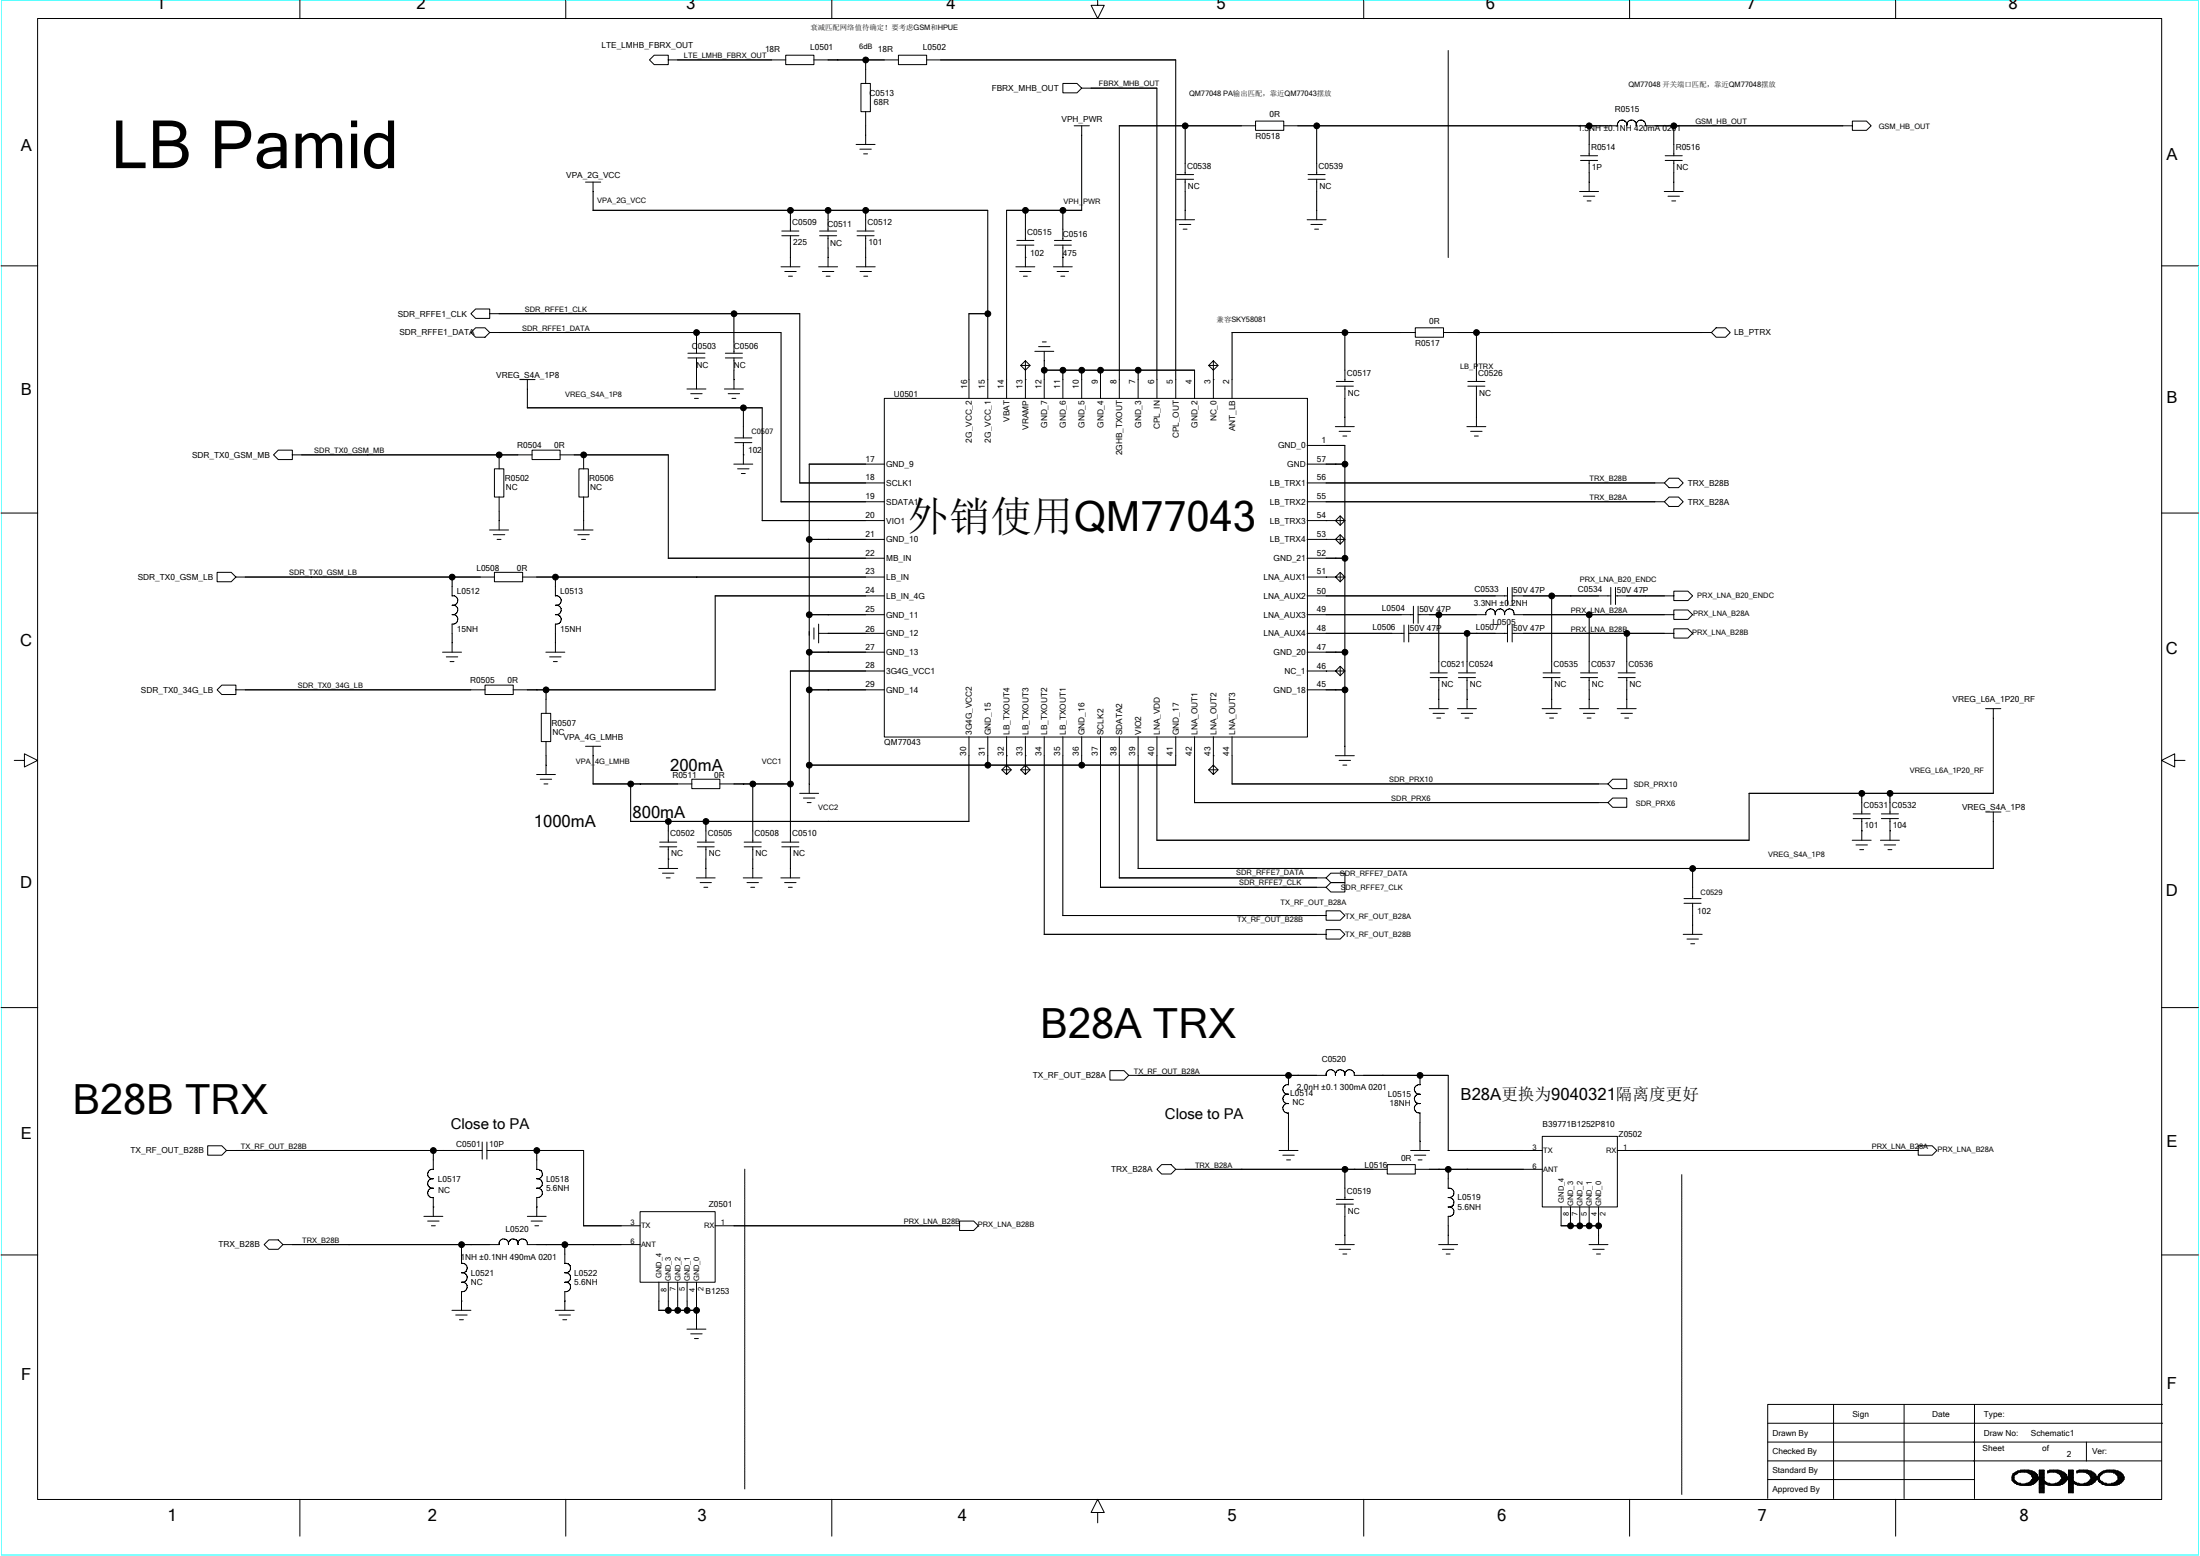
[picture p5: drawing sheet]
<svg xmlns="http://www.w3.org/2000/svg" width="297mm" height="210mm" viewBox="0 0 297 210" stroke-linecap="round" stroke-linejoin="round" font-family="sans-serif">
<path d="M.1 0h296.8v209.8h-296.8z" fill="none" stroke="#0ff" stroke-width=".14"/>
<g fill="none" stroke="#000" stroke-width=".14">
<path d="M40.5 0v2.5M76.4 0v2.5M112.3 0v2.5M148.2 -.1v.8h.9l-.9 1.8-.9-1.8h.9M184.1 0v2.5M220 0v2.5M255.9 0v2.5M5.1 2.5h286.8v199.9h-286.8zM88.3 7.5h1.9v1.2h-1.9l-.6-.6zM90.2 8.1h15.9M106.1 7.5h3.8v1.2h-3.8zM109.9 8.1h11.4"/>
<path d="M115.6 19.5h2.5M116.2 11.3h1.3v3.8h-1.3zM116.9 8.1v3.2M116.9 15v4.5M121.3 7.5h3.8v1.2h-3.8zM125.1 8.1h33.6v45.7M143.5 11.3h1.9l.6 .6-.6 .6h-1.9zM145 17h2.1M146 11.9h10.2v41.9M146 17v11.4M160 17v6.6M169.5 16.3h3.8v1.3h-3.8z"/>
<path d="M169.5 17h-18.4v36.8M177.8 17v6.6M195.5 6.8v28M214.6 17v4M218.4 17h-45.1M219.6 17a.65 .65 0 0 0-.6-.8 .65 .65 0 0 0-.6 .8M220.9 17a.65 .65 0 0 0-.6-.8 .65 .65 0 0 0-.7 .8M226 17v4M250.1 16.3h1.9l.6 .7-.6 .6h-1.9zM250.1 17h-27.9a.64 .64 0 0 0-.7-.8 .64 .64 0 0 0-.6 .8M.1 35.9h5M79.1 24.6h2"/>
<path d="M80 28.4h53.4v25.4M80.1 24.6v3.8M105.4 36h2.6M105.6 31.8h2.3M105.6 31.2h2.3M106 36.6h1.5M106.5 37.3h.5M106.7 31.8v4.2M106.7 28.4v2.8M110.5 36h2.6M110.7 31.8h2.3M110.7 31.2h2.3"/>
<path d="M111 36.6h1.6M111.5 37.3h.6M111.8 31.8v4.2M111.8 28.4v2.8M115.6 36h2.6M115.7 31.8h2.3M115.7 31.2h2.3M116.1 20.1h1.5M116.1 36.6h1.6M116.6 20.8h.5M116.6 37.3h.6M116.9 31.8v4.2"/>
<path d="M116.9 28.4v2.8M137.2 36h2.5M137.3 33.1h2.3M137.3 32.4h2.3M137.7 36.6h1.5M138.2 37.3h.5M138.4 28.4v4M138.4 33.1v2.9M142.2 36h2.6M142.4 33.1h2.2M142.4 32.4h2.2M142.7 36.6h1.6"/>
<path d="M143.2 37.3h.6M143.5 28.4v4M143.5 33.1v2.9M146 28.4h-10.1v25.4M158.7 29.7h2.6M158.9 24.2h2.3M158.9 23.6h2.3M159.2 30.3h1.6M159.7 30.9h.6M160 24.2v5.5M176.5 29.7h2.5M176.6 24.2h2.3"/>
<path d="M176.6 23.6h2.3M177 30.3h1.5M177.5 30.9h.5M177.8 24.2v5.5M213.3 25.8h2.5M213.4 21.7h2.3M213.4 21h2.3M213.8 26.5h1.5M214.3 27.1h.5M214.6 21.7v4.1M224.7 25.8h2.6M224.8 21.7h2.3"/>
<path d="M224.8 21h2.3M225.2 26.5h1.6M225.7 27.1h.5M226 21.7v4.1M291.8 35.9h5M63.6 44.9l.6-.7h1.3l.6 .7-.6 .6h-1.3zM64.2 41.7h1.9v1.3h-1.9l-.6-.7zM66.1 44.9h39.3v22.8M66.1 42.3h41.9v22.9h11.4M70.2 51.2h2M71.2 55h31.7v15.3M71.2 51.2v3.9"/>
<path d="M92.7 52.5h2.6M92.9 48.3h2.3M92.9 47.7h2.3M93.3 53.1h1.5M93.8 53.8h.5M94 44.9v2.8M94 48.3v4.2M97.8 52.5h2.6M97.9 48.3h2.3M97.9 47.7h2.3M98.3 53.1h1.6M98.8 53.8h.6"/>
<path d="M99.1 42.3v5.4M99.1 48.3v4.2M99.2 59.7h2.3M99.2 59.1h2.3M100.4 55v4.1M100.4 59.7v2.9M119.4 53.8h57.1v45.7h-57.1zM130.8 42.3h2.6M130.8 42.3v11.5M137.8 49.3h1.3M138.4 48.7l-.6 .6 .6 .7 .7-.7-.7-.6v1.3M138.4 49.9v3.9"/>
<path d="M139.7 47.4h2.6M140.2 46.8h1.6M140.7 46.1h.6M141 50h20.3v3.8M141 47.4v6.4M143.5 50v3.8M146 50v3.8M148.6 50v3.8M153.7 50v3.8M163.2 49.3h1.3M163.8 48.7l-.6 .6 .6 .7 .7-.7-.7-.6v1.3M163.8 49.9v3.9"/>
<path d="M166.3 44.9h24.8M166.3 44.9v8.9M176.5 53.8h.1M180.3 57.6h2.6M180.4 52.1h2.3M180.4 51.5h2.3M180.8 58.2h1.5M181.3 58.8h.5M181.6 44.9v6.6M181.6 52.1v5.5M191.1 44.2h3.8v1.3h-3.8zM198.1 57.6h2.5"/>
<path d="M198.2 52.1h2.3M198.2 51.5h2.3M198.6 58.2h1.5M199.1 58.8h.5M199.3 44.9v6.6M199.3 52.1v5.5M231.1 44.9h-36.2M231.7 44.2h1.3l.6 .7-.6 .6h-1.3l-.6-.6zM.1 69.2h5M29.3 77.2h1.9l.7 .7-.7 .6h-1.9zM31.8 77.9h35M37.6 60.7h1.9v1.3h-1.9l-.7-.6z"/>
<path d="M39.5 61.4h32.4M61 77.9v2.5M66.1 71.5h2.6M66.6 72.2h1.6M66.8 63.3h1.2v3.8h-1.2zM66.8 77.2h3.8v1.3h-3.8zM67.1 72.8h.5M67.4 61.4v1.9M67.4 67.1v4.4M70.5 77.9h48.9M71.8 60.7h3.8v1.3h-3.8zM75 77.9v2.5"/>
<path d="M75.6 61.4h14.6v14l29.2-.1M77.5 71.5h2.6M78 72.2h1.6M78.2 63.3h1.2v3.8h-1.2zM78.5 72.8h.6M78.8 61.4v1.9M78.8 67.1v4.4M99.1 62.6h2.5M99.6 63.3h1.5M100.1 63.9h.5M102.9 70.3h16.5M105.4 67.7h14"/>
<path d="M109.2 62.6h10.2M109.2 72.8h10.2M109.3 62.6v44.5M176.5 60.1h5.1v41.9M176.5 72.8h3.8M176.5 77.9h3.8M176.5 62.6h5.1M176.5 65.2h48.2M176.5 75.3h5.1M176.5 70.3h3.8M180.3 70.3h1.3l-.6-.7-.7 .7 .7 .6 .6-.6M180.3 72.8h1.3l-.6-.6-.7 .6 .7 .6 .6-.6"/>
<path d="M180.3 77.9h1.3l-.6-.7-.7 .7 .7 .6 .6-.6M181 69.6v1.3M181 72.2v1.2M181 77.2v1.3M203.5 79.3v2.3M204.2 79.3v2.3M217.5 79.3v2.3M218.1 79.3v2.3M224.7 67.7l.7-.6h1.2l.7 .6-.7 .6h-1.2zM224.7 67.7h-48.2M225.4 64.5h1.2l.7 .7-.7 .6h-1.2l-.7-.6zM226 79.8h1.9l.6 .6-.6 .6h-1.9z"/>
<path d="M291.8 69.2h5M29.9 92.5h2v1.2h-2l-.6-.6zM31.8 93.1h33.7M59.8 88h2.5M60.3 88.6h1.5M60.8 89.3h.5M61 80.4l.5 .1 .3 .4M61.3 84.2h-.3v3.8M61.3 81.7h-.3a.64 .64 0 0 1 .8 .5 .64 .64 0 0 1-.6 .8M61.3 83h-.3h.3a.62 .62 0 0 1 .5 .4M61.8 80.9l-.1 .5-.5 .3M61.8 83.4l-.1 .6-.5 .2"/>
<path d="M65.5 92.5h3.8v1.2h-3.8zM69.3 93.1h27.3M73.1 96.3h1.3v3.8h-1.3zM73.7 88h2.6M73.7 93.1v3.2M74.2 88.6h1.6M74.7 89.3h.5M75 80.4a.64 .64 0 0 1 .8 .5 .64 .64 0 0 1-.6 .8M75.2 81.7h-.2a.64 .64 0 0 1 .8 .5 .64 .64 0 0 1-.6 .8M75.2 83h-.2a.64 .64 0 0 1 .8 .5 .64 .64 0 0 1-.6 .7M75.2 84.2h-.2v3.8M96.5 80.4h22.9"/>
<path d="M96.6 80.4v12.7M106.7 90.6h12.7M106.7 90.6v23M109.2 93.1h10.2M109.2 88h10.2M109.2 83h10.2M109.9 84.7v1.6M110.5 85.5h8.9M110.5 84.2v2.6M130.8 99.4v11.5M133.4 99.4v3.9M135.9 99.4v3.9"/>
<path d="M138.4 99.4v3.9M141 99.4v26.7M143.5 99.4v24.2M146 99.4v3.9M148.6 99.4v20.4M151.1 99.4v19.1h28M153.7 99.4v17.8M156.2 99.4v14M158.7 99.4v3.9M161.3 99.4v8.9h55.8M163.8 99.4v3.9M166.3 99.4v6.4"/>
<path d="M176.5 93.1h5.1M176.5 88h5.1M176.5 90.6h3.8M180.3 90.6h1.3l-.6-.7-.7 .7 .7 .6 .6-.6M181 89.9v1.3M189.6 85.5h-13.1M189.6 84.3v2.3M190.2 85.5h13.3M190.2 84.3v2.3M190.8 83h-14.3M190.8 81.8v2.3M191.5 83h9.1"/>
<path d="M191.5 81.8v2.3M193 95.6h2.5M193.1 91.4h2.3M193.1 90.8h2.3M193.5 96.3h1.5M194 96.9h.5M194.3 83v7.8M194.3 91.4v4.2M196.8 95.6h2.5M196.9 91.4h2.3M196.9 90.8h2.3M197.3 96.3h1.5"/>
<path d="M197.8 96.9h.5M198.1 85.5v5.3M198.1 91.4v4.2M201.9 82.8a.65 .65 0 0 0-.8-.6 .65 .65 0 0 0-.5 .8M203.2 82.7v.3a.64 .64 0 0 1 .5-.8 .64 .64 0 0 1 .7 .6M203.2 82.8a.65 .65 0 0 0-.8-.6 .65 .65 0 0 0-.5 .8M203.5 80.4h-27M203.5 84.3v2.3M204.2 85.5h21.8M204.2 80.4h13.3M204.2 84.3v2.3M204.4 82.7v.3h21.6"/>
<path d="M208.2 95.6h2.6M208.3 91.4h2.3M208.3 90.8h2.3M208.7 96.3h1.6M209.2 96.9h.6M209.5 80.4v10.4M209.5 91.4v4.2M213.3 95.6h2.5M213.4 91.4h2.3M213.4 90.8h2.3M213.8 96.3h1.5M214.3 96.9h.5"/>
<path d="M214.6 91.4v4.2M214.6 83v7.8M218.4 95.6h2.5M218.5 91.4h2.3M218.5 90.8h2.3M218.9 96.3h1.5M219.4 96.9h.5M219.6 85.5v5.3M219.6 91.4v4.2M226 82.3h1.9l.6 .7-.6 .6h-1.9zM226 84.9h1.9l.6 .6-.6 .6h-1.9zM226 80.4h-7.9"/>
<path d="M268.1 95.6h2M269.1 95.6v11.5h-33l.1 6.3M1.9 102.6h1.4v-.9l1.8 .9-1.8 .9v-.9M72.5 104.5h2.5M72.9 105.2h1.6M73.4 105.8h.6M73.7 100.1v4.4M79.1 100.7h2M80 105.8h13.4M80.1 100.7v5.1M85.1 110.8h45.7M85.2 105.8v5.1"/>
<path d="M88.9 117.2h2.6M89.1 114.3h2.3M89.1 113.6h2.3M89.4 117.8h1.6M90 118.5h.5M90.2 110.8v2.8M90.2 114.3v2.9M93.4 105.2h3.8v1.2h-3.8zM94 118.5h2.6M94.1 114.3h2.3M94.1 113.6h2.3M94.5 119.1h1.6"/>
<path d="M95 119.7h.6M95.3 110.8v2.8M95.3 114.3v4.2M97.2 105.8h9.5M100.3 118.5h2.6M100.5 114.3h2.3M100.5 113.6h2.3M100.9 119.1h1.5M101.4 119.7h.5M101.6 105.8v7.8M101.6 114.3v4.2M105.4 118.5h2.6"/>
<path d="M105.6 114.3h2.3M105.6 113.6h2.3M105.9 119.1h1.6M106.4 119.7h.6M106.7 114.3v4.2M108 107.1h2.5M108.5 107.7h1.5M109 108.3h.5M109.2 103.3h49.5M135.3 103.9h1.2M135.9 103.3v1.2l.6-.6-.6-.6-.6 .6 .6 .6M137.8 103.9h1.3"/>
<path d="M138.4 103.3v1.2l.7-.6-.7-.6-.6 .6 .6 .6M153.6 117.2h115.5M156.2 113.4h80M163.2 103.9h1.3M163.8 103.3v1.2l.7-.6-.7-.6-.6 .6 .6 .6M179 119.7l.7-.6h1.9v1.3h-1.9zM179 118.5l.7-.7h1.9v1.3h-1.9zM179.1 119.7h-30.5M180.3 102h2.6M180.8 102.6h1.5M181.3 103.3h.5M217.1 108.3l.6-.6h1.9v1.2h-1.9z"/>
<path d="M217.1 105.8l.6-.6h1.9v1.2h-1.9zM217.1 105.8h-50.8M228.5 117.2v4.1M250.1 113.4h2.5M250.2 110.5h2.3M250.2 109.8h2.3M250.6 114h1.5M251.1 114.7h.5M251.4 110.5v2.9M251.4 107.1v2.7M253.9 113.4h2.6M254 110.5h2.3"/>
<path d="M254 109.8h2.3M254.4 114h1.5M254.9 114.7h.5M255.2 110.5v2.9M255.2 107.1v2.7M268.1 109.6h2.1M269.1 109.6v7.6M293.6 102.6v-.9l-1.8 .9 1.8 .9v-.9h1.4M.1 136h5M141 126.1h38.1M143.5 123.5h35.6M179 125.5h2l.6 .6-.6 .6h-2z"/>
<path d="M179 122.9h2l.6 .6-.6 .7h-2zM227.3 126.1h2.5M227.4 121.9h2.3M227.4 121.3h2.3M227.8 126.7h1.5M228.3 127.4h.5M228.5 121.9v4.2M291.8 136h5M28 154.6h1.9l.7 .7-.7 .6h-1.9zM30.6 155.3h34.5M58.5 155.3v2.5a.65 .65 0 0 0-.8 .6 .65 .65 0 0 0 .8 .7 .65 .65 0 0 0-.8 .6 .65 .65 0 0 0 .8 .6 .65 .65 0 0 0-.8 .7 .65 .65 0 0 0 .8 .6M65.1 154.1v2.3"/>
<path d="M65.7 155.3h13.1v10.1M65.7 154.1v2.3M72.5 157.8a.65 .65 0 0 1 .7 .6 .65 .65 0 0 1-.7 .7M72.5 159.1a.65 .65 0 0 1 .7 .5 .65 .65 0 0 1-.6 .8M72.5 155.3v2.5M149.9 144.5h1.9l.6 .6-.6 .7h-1.9zM152.4 145.1h26.7M156.2 157.8l.6-.6h1.3l.6 .6-.6 .6h-1.3zM158.7 157.8h28.6M172.7 155.3h2.6M173.2 155.9h1.5M173.7 156.5h.5"/>
<path d="M174 145.1v1.3M174 150.2v5.1M174 146.4a.65 .65 0 0 0-.8 .6 .65 .65 0 0 0 .8 .7 .65 .65 0 0 0-.8 .6 .65 .65 0 0 0 .8 .6 .65 .65 0 0 0-.8 .7 .65 .65 0 0 0 .8 .6M180.3 144.9a.64 .64 0 0 0-.7-.6 .64 .64 0 0 0-.6 .8M180.8 144.4l.5 .1 .3 .4M180.8 144.4l-.4 .3-.1 .4v-.2M181.6 157.8v4.1M182.1 144.4l.5 .1 .3 .4M182.1 144.4h-.2a.62 .62 0 0 0-.3 .7v-.2M182.9 144.9l-.1 .2h12.7v10.2M187.3 157.2h3.8v1.2h-3.8zM190.5 155.3h2.5"/>
<path d="M191 155.9h1.5M191.5 156.5h.5M191.6 148.9a.65 .65 0 0 0-.6 .8 .65 .65 0 0 0 .7 .5M191.6 148.9h.1M191.7 147.7a.65 .65 0 0 0-.7 .6 .65 .65 0 0 0 .7 .6M191.7 146.4a.65 .65 0 0 0-.7 .6 .65 .65 0 0 0 .7 .7M191.7 145.1v1.3M191.7 150.2v5.1M195.5 155.3h12.8M195.5 157.8v2.6M208.2 153.4h10.2v9.5h-10.2zM208.3 157.8h-17.2"/>
<path d="M218.4 155.3h40.6M259 154.6h1.9l.6 .7-.6 .6h-1.9zM.1 169.4h5M35.7 168l.6-.7h1.3l.6 .7-.6 .6h-1.3zM57.2 164.1h2.6M57.7 164.8h1.6M58.2 165.4h.6M58.5 161.6v2.5M61 176.8h2.6M61.5 177.5h1.6M62 178.1h.6M62.3 168v2.5"/>
<path d="M62.3 174.3v2.5M62.3 174.3h.2M62.3 170.5a.64 .64 0 0 1 .8 .5 .64 .64 0 0 1-.6 .8M62.5 171.8h-.2a.64 .64 0 0 1 .8 .5 .64 .64 0 0 1-.6 .7M62.5 173h-.2a.64 .64 0 0 1 .8 .6 .64 .64 0 0 1-.6 .7M67.9 167.2l.5 .1 .2 .3 .1 .4v-.5l.4-.3M67.9 167.2l-.4 .3-.1 .5h-29.2M69.1 167.2l.6 .1 .2 .3v.4a.64 .64 0 0 1 .7-.8 .64 .64 0 0 1 .6 .8h15.2M71.2 164.1h2.5M71.7 164.8h1.5M72.2 165.4h.5M72.5 160.3h.1"/>
<path d="M72.5 161.6v2.5M72.5 160.3a.64 .64 0 0 1 .7 .6 .64 .64 0 0 1-.6 .7M72.5 161.6h.2M75 176.8h2.5M75.5 177.5h1.5M76 178.1h.5M76.3 170.5l.4 .1 .3 .4M76.3 168v2.5M76.3 174.3h.2M76.3 174.3v2.5M76.5 171.8h-.2a.64 .64 0 0 1 .7 .5 .64 .64 0 0 1-.5 .7M76.5 173h-.2h.2a.62 .62 0 0 1 .5 .5"/>
<path d="M77 171a.64 .64 0 0 1-.5 .8M77 173.5a.64 .64 0 0 1-.5 .8M78.8 165.4h7.6M86.4 163.5h10.2v9.5h-10.2zM88.9 176.8h5.1M89 173v3.8M90.2 173v3.8M91.5 173v3.8M92.7 179.4h2.6M92.8 173v3.8M94 173v6.4M96.5 165.4h33.1"/>
<path d="M129.6 164.8h1.9l.6 .6-.6 .7h-1.9zM180.3 168h2.6M180.4 162.5h2.3M180.4 161.9h2.3M180.8 168.6h1.5M181.3 169.2h.5M181.6 162.5v5.5M194.2 168h2.6M194.8 168.6h1.5M195.3 169.2h.5M195.5 160.3a.65 .65 0 0 1 .8 .6 .65 .65 0 0 1-.6 .7M195.5 161.6h.2"/>
<path d="M195.5 162.9a.65 .65 0 0 1 .8 .5 .65 .65 0 0 1-.6 .7M195.5 164.1h.2M195.5 164.1v3.9M195.6 161.6h.2a.62 .62 0 0 1 .5 .5M196.3 162.1a.63 .63 0 0 1-.6 .8M210.8 162.9v2.5h5M212 162.9v2.5M213.3 162.9v2.5M214.5 168h2.6M214.6 162.9v2.5M215 168.6h1.6M215.6 169.2h.5"/>
<path d="M215.8 162.9v5.1M291.8 169.4h5M93.3 180h1.5M93.8 180.6h.5M238.7 197.1h53.2M238.7 194.6h53.2M238.7 199.7h27.9M238.7 192.1h53.3M247.6 189.5v12.7M257.1 189.5v12.7M266.6 189.5v12.7M271.6 199.3h.3"/>
<path d="M271.6 199.4h.3M271.6 199.5h.3M271.6 199.7h.3v.3M271.6 199.8h.5M271.8 198.9l.6-.4 .5-.1h1.1l.1 .1h.4v.1h.2v.2l.3 .1v.1h.1v.3h.1v.4h-.1a1.41 1.41 0 0 1-1.6 .7 2.59 2.59 0 0 1-1.4-.2l-.2-.3-.2-.1v-.5zM271.8 198.9v1h.4M271.9 198.9v.3h-.3M272.1 198.8v.2h-.3M272.1 199.8v.2M272.2 198.6v.3M272.2 199.9v.3M272.2 198.9h.1l.3-.3h1.1l.6 .4v.3h.2v.4h-.2v.1l-.2 .1v.1l-.5 .2-.2 .1h-.6v-.1h-.2l-.7-.4v-.6z"/>
<path d="M272.4 198.5h1.9v.7h.8M272.4 198.5v.3h-.4M272.6 198.5v.1M272.7 198.5v.1M272.9 198.4v.2M273.1 198.4v.2M273.2 198.4v.2M273.3 198.4v.2M273.4 198.4v.2M273.6 198.6h1v1.6M273.6 198.4v.2M273.7 198.4v.2"/>
<path d="M273.8 198.4v.4h.9M274 198.8v-.4h-1.2v.2h-.5v.3h-.5M274.1 198.9h.9M274.1 198.4v.5M274.2 198.5v.4M274.2 199.9v.5M274.3 199h.8v.8h-.9M274.3 199.3h.8M274.4 199.4h.8M274.5 198.6v1.7M274.7 198.6v1.6h-.9v.2M274.8 198.8v1.2h-.7"/>
<path d="M275 198.9v1h-.8M275.1 199.7h-.8v.6M275.2 199.4v.1h-.8M275.3 198.8h.7M275.3 198.9h.7M275.3 198.5h.7M275.3 198.6h.7M275.3 199h.7M275.3 199.2h.7M275.3 199.3h.7M275.3 199.4h.7M275.3 199.5h.7"/>
<path d="M275.3 199.7h.7M275.3 199.9h.8M275.4 198.4v3M275.5 198.4v3M275.6 198.4v3M275.7 198.4v3M275.9 198.4v3M276 198.4v3.1M276 198.4h-.7M276.1 199.9v.3M276.5 198.5h1.8v.7M276.5 198.5l.3-.1h1.2v.1h.3l.5 .3v.1l.2 .1v.3h.2v.4h-.2v.1l-.3 .4-.6 .2h-1.6l-.5-.4"/>
<path d="M276.5 198.8v-.2h1.1l.2 .2h.2l.3 .5h.1v.4h-.1v.1l-.3 .1v.1l-.5 .2-.1 .1h-.6v-.1h-.4v-.2h-.2l-.2-.2h-.7M276.5 198.5v.3M276.6 198.5v.1M276.7 198.4h1.2v.4M276.8 198.4v.2h-.3M276.9 198.4v.2M277 198.4v.2M277.1 198.4v.2M277.3 198.4v.2M277.4 198.4v.2M277.5 198.6h1v1.6M277.5 198.4v.2"/>
<path d="M277.6 198.4v.2M277.7 198.8h1M277.8 198.4v.4M278 198.9h.9M278 198.4v.5M278.1 198.5v.4M278.1 199.9v.5M278.3 199h.7v.8h-.9M278.3 199.2h.7M278.3 199.3h.7M278.3 199.7h.7M278.3 199.6v.7"/>
<path d="M278.4 199.4h.8M278.4 198.6v1.7M278.7 198.6v1.6h-1M278.8 198.8v1.2h-.8M278.9 198.9v1h-.8M279.2 199.4v.1h-.8M279.3 198.8h.6M279.3 198.9h.6M279.3 198.5h.6M279.3 198.6h.6M279.3 199h.6M279.3 199.2h.6"/>
<path d="M279.3 199.3h.6M279.3 199.4h.6M279.3 199.5h.6M279.3 199.7h.6M279.3 199.9h.8M279.4 198.4v3M279.5 198.4v3M279.7 198.4v3M279.8 198.4v3M279.9 198.4v3.1M279.9 198.4h-.6v3h.6M280.1 199.9v.3"/>
<path d="M280.4 198.5h1.8v.5M280.4 198.8v-.2h1.2a1 1 0 0 1 .6 .7h.1v.4h-.1v.1l-.2 .1v.1l-.5 .2-.2 .1-1-.1v-.2l-.4-.1v-.1h-.6M280.4 198.8v-.3l.3-.1h1.3v.1h.3l.7 .5 .1 .3v.4h-.1a1.57 1.57 0 0 1-1.9 .7h-.7v-.1l-.5-.1v-.2M280.6 198.5v.1M280.7 198.4h1.1v.4M280.7 198.4v.2h-.3M280.8 198.4v.2M280.9 198.4v.2M281.1 198.4v.2M281.2 198.4v.2M281.3 198.4v.2M281.5 198.4l-.1 .2h1.1v1.6"/>
<path d="M281.6 198.4v.2M281.7 198.8h.9M281.7 194.6v2.6M281.7 198.4v.2M282 198.5l-.1 .4h.9M282.1 199.9h.7M282.1 198.5v.4M282.1 199.9v.5M282.2 199h.8M282.2 199.2h.8v.6h-.8M282.2 199.7h.9M282.2 199.8v.5"/>
<path d="M282.3 199.3h.8M282.3 199.4h.8M282.3 199.5h.8M282.3 198.5v1.8M282.6 198.6v1.6h-.9M282.7 198.8v1.2h-.8M282.8 198.9v1.1M283.2 199.4h.3M283.2 199.5h.3v.5M283.2 199.7h.3M283.3 199h.3M283.3 199.2h.3"/>
<path d="M283.3 199.8h.3M283.3 199v.9M283.4 199.9h.3M283.5 198.9v.4h-.3M283.6 199h.1v-.1h.1v-.1l.3-.2h1.3l.2 .2v.1h.1v.1h.2v.2h.1v.5l-.6 .5h-.3l-.1 .1h-.5l-.2-.1-.5-.2-.3-.3v-.5h.1zM283.6 198.8v.4M283.6 199.8v.2M283.7 198.6h.3v-.1h.3v-.1h1.3v.1h.4v.1h.3v.2a.63 .63 0 0 1 .3 1v.1l-.5 .3v.1a3.4 3.4 0 0 1-2.1 0l-.5-.3-.2-.2a.63 .63 0 0 1 .4-1zM283.7 199.9v.3h.4v.1M283.7 198.8v.2M283.8 198.6v.3h-.4M283.8 199.9v.4"/>
<path d="M284 198.5v.3M284.1 198.5h1.8v.7h.7M284.1 198.5v.3h-.4M284.2 198.5v.1M284.3 198.4v.2h-.5M284.5 198.4h1v.4M284.5 198.4v.2M284.6 198.4v.2M284.7 198.4v.2M284.9 198.4v.2M285 198.4v.2M285.1 198.6h1"/>
<path d="M285.1 198.4v.2M285.2 198.4v.2M285.4 198.4l-.1 .4h1M285.6 198.9h.9M285.6 198.4v.4M285.7 198.5v.4M285.7 199.9v.5M285.9 199h.7v.8h-.7M285.9 199.8v.6M286 199.3h.8M286 199.4h.8M286 199.5h.8"/>
<path d="M286 198.5v1.8M286.1 198.6v1.7h-2.3M286.3 198.6v1.6h-1l.1 .2M286.4 198.8v1.4M286.5 198.9v1h-.8M286.8 199.3v.4h-.8M292 189.5h-53.3v12.7M40.5 202.3v5M76.4 202.3v5M112.3 202.3v5M148.2 204.1h.9l-.9-1.8-.9 1.8h.9v1.4M184.1 202.3v5"/>
<path d="M220 202.3v5M255.9 202.3v5M271.9 200h.4M272 200.2h.4v.1M272.3 200v.3h2.3M272.6 200.2v.1M272.7 200.2v.2M272.8 200.2v.2M272.9 200.3v.1M273.1 200.3v.1M273.2 200.3v.1M273.3 200.3v.1"/>
<path d="M273.4 200.3v.1M273.6 200.2v.2M273.7 200.2v.2M274 200v.4h-1.1M274.1 200v.4M275.3 200.3h.7M275.3 200.4h.7M275.3 200.6h.7M275.3 200.7h.7M275.3 200.8h.7M275.3 200.9h.7M275.3 201.1h.7"/>
<path d="M275.3 200.2h1.1v.1M275.3 200h.9M275.3 201.2h.7M275.3 201.4h.7M275.3 201.3h.7M276.2 200.3h2.3M276.2 200v.3M276.5 200.2v.1M276.6 200.2v.2M276.8 200.2v.2M276.9 200.3v.1M277 200.3v.1"/>
<path d="M277.1 200.3v.1M277.3 200.3v.1M277.4 200.3v.1M277.5 200.2v.2M277.6 200.2v.2M277.8 200.2v.2M277.9 200v.4h-1M278 200v.4M279.3 200.3h.6M279.3 200.4h.6M279.3 200.6h.6M279.3 200.7h.6"/>
<path d="M279.3 200.8h.6M279.3 200.9h.6M279.3 201.1h.6M279.3 200.2h1M279.3 200h.9M279.3 201.2h.6M279.3 201.3h.6M280.2 200.3h2.3M280.2 200v.2M280.3 200v.3M280.4 200.2v.1M280.6 200.2v.2"/>
<path d="M280.7 200.2v.2M280.9 200.3v.1M281.1 200.3v.1M281.2 200.3v.1M281.3 200.3v.1M281.5 200.2v.2M281.6 200.2v.2M281.7 200.2v.2M281.8 200v.4h-1v-.1M282 200v.4M283.6 200h.2M284 200v.3"/>
<path d="M284.2 200.2v.2M284.3 200.2v.2M284.5 200.3v.1M284.6 200.3v.1M284.7 200.3v.1M284.9 200.3v.1M285 200.3v.1M285.1 200.2v.2M285.2 200.2v.2M285.5 200v.4h-1M285.6 200h.8M285.6 200v.4"/>
<circle cx="116.9" cy="8.1" r=".39"/>
<circle cx="160" cy="17" r=".39"/>
<circle cx="177.8" cy="17" r=".39"/>
<circle cx="214.6" cy="17" r=".39"/>
<circle cx="226" cy="17" r=".39"/>
<circle cx="106.7" cy="28.4" r=".39"/>
<circle cx="111.8" cy="28.4" r=".39"/>
<circle cx="116.9" cy="28.4" r=".39"/>
<circle cx="138.5" cy="28.4" r=".39"/>
<circle cx="143.5" cy="28.4" r=".39"/>
<circle cx="94" cy="44.9" r=".39"/>
<circle cx="99.1" cy="42.3" r=".39"/>
<circle cx="100.4" cy="55" r=".39"/>
<circle cx="133.4" cy="42.3" r=".39"/>
<circle cx="141" cy="50" r=".39"/>
<circle cx="143.5" cy="50" r=".39"/>
<circle cx="146.1" cy="50" r=".39"/>
<circle cx="148.6" cy="50" r=".39"/>
<circle cx="153.7" cy="50" r=".39"/>
<circle cx="181.6" cy="44.9" r=".39"/>
<circle cx="199.4" cy="44.9" r=".39"/>
<circle cx="61.1" cy="77.9" r=".39"/>
<circle cx="67.4" cy="61.4" r=".39"/>
<circle cx="75" cy="77.9" r=".39"/>
<circle cx="78.8" cy="61.4" r=".39"/>
<circle cx="109.3" cy="72.8" r=".39"/>
<circle cx="181.6" cy="75.3" r=".39"/>
<circle cx="181.6" cy="62.6" r=".39"/>
<circle cx="73.7" cy="93.1" r=".39"/>
<circle cx="109.3" cy="93.1" r=".39"/>
<circle cx="109.3" cy="88" r=".39"/>
<circle cx="109.3" cy="83" r=".39"/>
<circle cx="181.6" cy="88" r=".39"/>
<circle cx="181.6" cy="93.1" r=".39"/>
<circle cx="194.3" cy="83" r=".39"/>
<circle cx="198.1" cy="85.5" r=".39"/>
<circle cx="209.5" cy="80.4" r=".39"/>
<circle cx="214.6" cy="83" r=".39"/>
<circle cx="219.7" cy="85.5" r=".39"/>
<circle cx="85.2" cy="105.8" r=".39"/>
<circle cx="90.2" cy="110.9" r=".39"/>
<circle cx="95.3" cy="110.9" r=".39"/>
<circle cx="101.6" cy="105.8" r=".39"/>
<circle cx="106.7" cy="105.8" r=".39"/>
<circle cx="109.3" cy="103.3" r=".39"/>
<circle cx="133.4" cy="103.3" r=".39"/>
<circle cx="146.1" cy="103.3" r=".39"/>
<circle cx="228.5" cy="117.2" r=".39"/>
<circle cx="251.4" cy="107.1" r=".39"/>
<circle cx="255.2" cy="107.1" r=".39"/>
<circle cx="58.5" cy="155.3" r=".39"/>
<circle cx="72.5" cy="155.3" r=".39"/>
<circle cx="174" cy="145.1" r=".39"/>
<circle cx="181.6" cy="157.8" r=".39"/>
<circle cx="191.7" cy="145.1" r=".39"/>
<circle cx="195.5" cy="157.8" r=".39"/>
<circle cx="62.3" cy="168" r=".39"/>
<circle cx="76.3" cy="168" r=".39"/>
<circle cx="90.2" cy="176.8" r=".39"/>
<circle cx="91.5" cy="176.8" r=".39"/>
<circle cx="92.8" cy="176.8" r=".39"/>
<circle cx="94" cy="176.8" r=".39"/>
<circle cx="212.1" cy="165.4" r=".39"/>
<circle cx="213.3" cy="165.4" r=".39"/>
<circle cx="214.6" cy="165.4" r=".39"/>
<circle cx="215.8" cy="165.4" r=".39"/>
</g>
<g fill="#000">
<path d="M111.8 8.1h1.3zM116.9 17v1.2zM116.9 8.1v1.3zM106.7 33.5v1.2zM106.7 28.4v1.3zM111.8 33.5v1.2zM111.8 28.4v1.3zM116.9 33.5v1.2zM116.9 28.4v1.3zM214.6 23.3v1.3zM226 23.3v1.3zM94 50v1.2z"/>
<path d="M94 44.9v1.2zM99.1 50v1.2zM141 50v1.2zM141 48.7v1.3zM143.5 50v1.2zM146 50v1.2zM148.6 50v1.2zM153.7 50v1.2zM161.3 50v1.2zM61 77.9v1.2zM67.4 69v1.3zM75 77.9v1.2z"/>
<path d="M77.5 61.4h1.3zM78.8 69v1.3zM179 62.6h1.3zM179 75.3h1.3zM180.3 62.6h1.3zM180.3 75.3h1.3zM61 85.5v1.2zM71.2 93.1h1.3zM72.5 93.1h1.2zM73.7 93.1v1.3zM75 85.5v1.2zM179 88h1.3z"/>
<path d="M179 93.1h1.3zM180.3 88h1.3zM180.3 93.1h1.3zM193 83h1.3zM194.3 93.1v1.3zM198.1 93.1v1.3zM198.1 85.5h1.2zM209.5 93.1v1.3zM214.6 93.1v1.3zM219.6 93.1v1.3zM73.7 102v1.3zM85.2 105.8h1.2z"/>
<path d="M90.2 110.8v1.3zM95.3 115.9v1.3zM95.3 110.8v1.3zM99.1 105.8h1.3zM100.4 105.8h1.2zM101.6 115.9v1.3zM106.7 115.9v1.3zM133.4 102v1.3zM146 102v1.3zM158.7 102v1.3zM251.4 107.1v1.2zM255.2 107.1v1.2z"/>
<path d="M228.5 123.5v1.3zM58.5 155.3h1.3zM58.5 155.3v1.2zM67.4 155.3h1.3zM72.5 155.3v1.2zM174 145.1h1.2zM181.6 157.8h1.3zM193 157.8h1.3zM194.3 157.8h1.2zM195.5 157.8v1.3zM62.3 168h1.3zM62.3 168v1.2z"/>
<path d="M72.5 168h1.2zM76.3 168v1.2zM89 175.6v1.2zM89 176.8h1.2zM90.2 175.6v1.2zM90.2 176.8h1.3zM91.5 175.6v1.2zM91.5 176.8h1.3zM92.8 175.6v1.2zM92.8 176.8h1.2zM94 175.6v1.2zM94 176.8v1.3z"/>
<path d="M195.5 165.4v1.3zM210.8 165.4h1.2zM212 165.4h1.3zM213.3 165.4h1.3zM214.6 165.4h1.2zM215.8 165.4v1.3z"/>
</g>
<path d="M100.6 157.8v43.1M227.1 201.7v-43.2" fill="none" stroke="#000" stroke-width=".14" stroke-dasharray=".1 .1 0 .1"/>
<g fill="#000">
<circle cx="116.9" cy="8.1" r=".4"/>
<circle cx="160" cy="17" r=".4"/>
<circle cx="177.8" cy="17" r=".4"/>
<circle cx="214.6" cy="17" r=".4"/>
<circle cx="226" cy="17" r=".4"/>
<circle cx="106.7" cy="28.4" r=".4"/>
<circle cx="111.8" cy="28.4" r=".4"/>
<circle cx="116.9" cy="28.4" r=".4"/>
<circle cx="138.5" cy="28.4" r=".4"/>
<circle cx="143.5" cy="28.4" r=".4"/>
<circle cx="94" cy="44.9" r=".4"/>
<circle cx="99.1" cy="42.3" r=".4"/>
<circle cx="100.4" cy="55" r=".4"/>
<circle cx="133.4" cy="42.3" r=".4"/>
<circle cx="141" cy="50" r=".4"/>
<circle cx="143.5" cy="50" r=".4"/>
<circle cx="146" cy="50" r=".4"/>
<circle cx="148.6" cy="50" r=".4"/>
<circle cx="153.7" cy="50" r=".4"/>
<circle cx="181.6" cy="44.9" r=".4"/>
<circle cx="199.3" cy="44.9" r=".4"/>
<circle cx="61" cy="77.9" r=".4"/>
<circle cx="67.4" cy="61.4" r=".4"/>
<circle cx="75" cy="77.9" r=".4"/>
<circle cx="78.8" cy="61.4" r=".4"/>
<circle cx="109.3" cy="72.8" r=".4"/>
<circle cx="181.6" cy="62.6" r=".4"/>
<circle cx="181.6" cy="75.3" r=".4"/>
<circle cx="73.7" cy="93.1" r=".4"/>
<circle cx="109.3" cy="88" r=".4"/>
<circle cx="109.3" cy="93.1" r=".4"/>
<circle cx="109.3" cy="83" r=".4"/>
<circle cx="181.6" cy="88" r=".4"/>
<circle cx="181.6" cy="93.1" r=".4"/>
<circle cx="194.3" cy="83" r=".4"/>
<circle cx="198.1" cy="85.5" r=".4"/>
<circle cx="209.5" cy="80.4" r=".4"/>
<circle cx="214.6" cy="83" r=".4"/>
<circle cx="219.6" cy="85.5" r=".4"/>
<circle cx="85.2" cy="105.8" r=".4"/>
<circle cx="90.2" cy="110.8" r=".4"/>
<circle cx="95.3" cy="110.8" r=".4"/>
<circle cx="101.6" cy="105.8" r=".4"/>
<circle cx="106.7" cy="105.8" r=".4"/>
<circle cx="109.3" cy="103.3" r=".4"/>
<circle cx="133.4" cy="103.3" r=".4"/>
<circle cx="146" cy="103.3" r=".4"/>
<circle cx="228.5" cy="117.2" r=".4"/>
<circle cx="251.4" cy="107.1" r=".4"/>
<circle cx="255.2" cy="107.1" r=".4"/>
<circle cx="58.5" cy="155.3" r=".4"/>
<circle cx="72.5" cy="155.3" r=".4"/>
<circle cx="174" cy="145.1" r=".4"/>
<circle cx="181.6" cy="157.8" r=".4"/>
<circle cx="191.7" cy="145.1" r=".4"/>
<circle cx="195.5" cy="157.8" r=".4"/>
<circle cx="62.3" cy="168" r=".4"/>
<circle cx="76.3" cy="168" r=".4"/>
<circle cx="90.2" cy="176.8" r=".4"/>
<circle cx="91.5" cy="176.8" r=".4"/>
<circle cx="92.8" cy="176.8" r=".4"/>
<circle cx="94" cy="176.8" r=".4"/>
<circle cx="212" cy="165.4" r=".4"/>
<circle cx="213.3" cy="165.4" r=".4"/>
<circle cx="214.6" cy="165.4" r=".4"/>
<circle cx="215.8" cy="165.4" r=".4"/>
</g>
<text font-size="9" x="15" y="22.7">LB Pamid</text>
<g font-size="5.6">
<text x="122.5" y="71.6">外销使用QM77043</text>
<text x="140.5" y="140.1">B28A TRX</text>
<text x="9.8" y="150.3">B28B TRX</text>
</g>
<g font-size="2.2">
<text x="21.1" y="1.3">1</text>
<text x="56.2" y="1.3">2</text>
<text x="92.7" y="1.3">3</text>
<text x="127.8" y="1.3">4</text>
<text x="164.2" y="1.3">5</text>
<text x="200.6" y="1.3">6</text>
<text x="235.8" y="1.3">7</text>
<text x="271.2" y="1.3">8</text>
<text x="2.8" y="20.4">A</text>
<text x="292.5" y="21.6">A</text>
<text x="2.8" y="53.3">B</text>
<text x="292.5" y="54.4">B</text>
<text x="2.7" y="87.2">C</text>
<text x="292.4" y="88.3">C</text>
<text x="90.5" y="104.1">200mA</text>
<text x="72.1" y="111.7">1000mA</text>
<text x="85.4" y="110.4">800mA</text>
<text x="2.7" y="119.8">D</text>
<text x="292.4" y="120.9">D</text>
<text x="197.2" y="148.5">B28A更换为9040321隔离度更好</text>
<text x="2.8" y="153.7">E</text>
<text x="292.5" y="154.8">E</text>
<text x="2.9" y="186.3">F</text>
<text x="292.6" y="187.4">F</text>
<text x="22.6" y="205.3">1</text>
<text x="57.8" y="205.3">2</text>
<text x="94.2" y="205.3">3</text>
<text x="129.3" y="205.3">4</text>
<text x="165.7" y="205.3">5</text>
<text x="202.2" y="205.3">6</text>
<text x="237.3" y="205.3">7</text>
<text x="272.7" y="205.3">8</text>
</g>
<g font-size="2">
<text x="60.9" y="152.3">Close to PA</text>
<text x="157.3" y="151">Close to PA</text>
</g>
<g font-size="1.1">
<text x="81.2" y="6.4">LTE_LMHB_FBRX_OUT</text>
<text x="103.3" y="7">18R</text>
<text x="109.4" y="6.7">L0501</text>
<text x="118.5" y="7">18R</text>
<text x="124.6" y="6.7">L0502</text>
<text x="117.4" y="12.9">C0513</text>
<text x="118" y="14.2">68R</text>
<text x="133.9" y="12.3">FBRX_MHB_OUT</text>
<text x="143.3" y="16.5">VPH_PWR</text>
<text x="171.4" y="15.8">0R</text>
<text x="213" y="17.7">1.5NH ±0.1NH 420mA 0201</text>
<text x="218" y="15.1">R0515</text>
<text x="160.3" y="22.8">C0538</text>
<text x="169.5" y="18.7">R0518</text>
<text x="178" y="22.8">C0539</text>
<text x="214.8" y="20.3">R0514</text>
<text x="214.9" y="22.9">1P</text>
<text x="226.2" y="20.3">R0516</text>
<text x="226.4" y="22.9">NC</text>
<text x="76.5" y="24.1">VPA_2G_VCC</text>
<text x="160.4" y="25.5">NC</text>
<text x="178.2" y="25.5">NC</text>
<text x="107" y="30.4">C0509</text>
<text x="107.1" y="33.1">225</text>
<text x="111.7" y="30.7">C0511</text>
<text x="112.1" y="33.2">NC</text>
<text x="117.1" y="30.4">C0512</text>
<text x="117.3" y="33.1">101</text>
<text x="138.7" y="31.7">C0515</text>
<text x="139.1" y="34.5">102</text>
<text x="143.5" y="31.9">C0516</text>
<text x="143.5" y="34.5">475</text>
<text x="53.7" y="42.7">SDR_RFFE1_CLK</text>
<text x="53.9" y="45.3">SDR_RFFE1_DATA</text>
<text x="93.4" y="47.2">C0503</text>
<text x="99.1" y="47.2">C0506</text>
<text x="191.1" y="46.6">R0517</text>
<text x="193" y="43.7">0R</text>
<text x="234.1" y="45.2">LB_PTRX</text>
<text x="67" y="51">VREG_S4A_1P8</text>
<text x="94" y="49.7">NC</text>
<text x="99.1" y="49.7">NC</text>
<text x="120.7" y="53.5">U0501</text>
<text x="130.6" y="52.5" transform="rotate(-90 130.6 52.5)">16</text>
<text x="133" y="52.5" transform="rotate(-90 133 52.5)">15</text>
<text x="135.5" y="52.5" transform="rotate(-90 135.5 52.5)">14</text>
<text x="138.1" y="52.5" transform="rotate(-90 138.1 52.5)">13</text>
<text x="140.6" y="52.5" transform="rotate(-90 140.6 52.5)">12</text>
<text x="143.1" y="52.5" transform="rotate(-90 143.1 52.5)">11</text>
<text x="145.7" y="52.5" transform="rotate(-90 145.7 52.5)">10</text>
<text x="148.2" y="51.9" transform="rotate(-90 148.2 51.9)">9</text>
<text x="150.7" y="51.9" transform="rotate(-90 150.7 51.9)">8</text>
<text x="153.3" y="51.9" transform="rotate(-90 153.3 51.9)">7</text>
<text x="155.8" y="51.9" transform="rotate(-90 155.8 51.9)">6</text>
<text x="158.4" y="51.9" transform="rotate(-90 158.4 51.9)">5</text>
<text x="160.9" y="51.9" transform="rotate(-90 160.9 51.9)">4</text>
<text x="163.4" y="51.9" transform="rotate(-90 163.4 51.9)">3</text>
<text x="166" y="51.9" transform="rotate(-90 166 51.9)">2</text>
<text x="181.8" y="50.7">C0517</text>
<text x="182" y="53.4">NC</text>
<text x="199.6" y="50.7">C0526</text>
<text x="199.7" y="53.4">NC</text>
<text x="131.2" y="59.7" transform="rotate(-90 131.2 59.7)">2G_VCC_2</text>
<text x="133.8" y="59.7" transform="rotate(-90 133.8 59.7)">2G_VCC_1</text>
<text x="136.3" y="56.9" transform="rotate(-90 136.3 56.9)">VBAT</text>
<text x="138.8" y="58" transform="rotate(-90 138.8 58)">VRAMP</text>
<text x="141.4" y="57.7" transform="rotate(-90 141.4 57.7)">GND_7</text>
<text x="143.9" y="57.7" transform="rotate(-90 143.9 57.7)">GND_6</text>
<text x="146.4" y="57.7" transform="rotate(-90 146.4 57.7)">GND_5</text>
<text x="149" y="57.7" transform="rotate(-90 149 57.7)">GND_4</text>
<text x="154.1" y="57.7" transform="rotate(-90 154.1 57.7)">GND_3</text>
<text x="156.6" y="57.9" transform="rotate(-90 156.6 57.9)">CPL_IN</text>
<text x="159.1" y="59.2" transform="rotate(-90 159.1 59.2)">CPL_OUT</text>
<text x="161.7" y="57.7" transform="rotate(-90 161.7 57.7)">GND_2</text>
<text x="164.2" y="56.9" transform="rotate(-90 164.2 56.9)">NC_0</text>
<text x="166.7" y="58.2" transform="rotate(-90 166.7 58.2)">ANT_LB</text>
<text x="178.4" y="59.8">1</text>
<text x="25.9" y="61.8">SDR_TX0_GSM_MB</text>
<text x="68.2" y="64.9">R0502</text>
<text x="69.8" y="60.5">R0504</text>
<text x="74.8" y="60.5">0R</text>
<text x="79.6" y="64.9">R0506</text>
<text x="101" y="61.1">102</text>
<text x="116.9" y="62.3">17</text>
<text x="116.9" y="64.8">18</text>
<text x="119.7" y="65.6">SCLK1</text>
<text x="119.7" y="63">GND_9</text>
<text x="151.5" y="61.4" transform="rotate(-90 151.5 61.4)">2GHB_TXOUT</text>
<text x="171.4" y="65.6">LB_TRX1</text>
<text x="172.6" y="60.5">GND_0</text>
<text x="173.8" y="63">GND</text>
<text x="177.8" y="62.3">57</text>
<text x="177.8" y="64.8">56</text>
<text x="227.9" y="65.6">TRX_B28B</text>
<text x="68.3" y="66.2">NC</text>
<text x="79.7" y="66.2">NC</text>
<text x="116.9" y="69.9">20</text>
<text x="116.9" y="67.4">19</text>
<text x="119.7" y="68.1">SDATA1</text>
<text x="119.7" y="70.7">VIO1</text>
<text x="171.4" y="70.7">LB_TRX3</text>
<text x="171.4" y="68.1">LB_TRX2</text>
<text x="177.8" y="67.4">55</text>
<text x="177.8" y="69.9">54</text>
<text x="227.9" y="68.1">TRX_B28A</text>
<text x="64.3" y="77">L0508</text>
<text x="69.8" y="77">0R</text>
<text x="116.9" y="77.5">23</text>
<text x="116.9" y="75">22</text>
<text x="116.9" y="72.4">21</text>
<text x="119.7" y="73.2">GND_10</text>
<text x="119.7" y="75.7">MB_IN</text>
<text x="171.4" y="73.2">LB_TRX4</text>
<text x="172" y="75.7">GND_21</text>
<text x="177.8" y="72.4">53</text>
<text x="177.8" y="75">52</text>
<text x="177.8" y="77.5">51</text>
<text x="18.6" y="78.3">SDR_TX0_GSM_LB</text>
<text x="61.7" y="80.2">L0512</text>
<text x="75.6" y="80.2">L0513</text>
<text x="116.9" y="82.6">25</text>
<text x="116.9" y="80.1">24</text>
<text x="119.7" y="78.3">LB_IN</text>
<text x="119.7" y="80.8">LB_IN_4G</text>
<text x="119.7" y="83.4">GND_11</text>
<text x="170.6" y="83.4">LNA_AUX3</text>
<text x="170.6" y="80.8">LNA_AUX2</text>
<text x="170.6" y="78.3">LNA_AUX1</text>
<text x="177.8" y="80.2">50</text>
<text x="177.8" y="82.6">49</text>
<text x="186.6" y="82.5">L0504</text>
<text x="191.6" y="82.6">50V 47P</text>
<text x="199" y="81.8">3.3NH ±0.2NH</text>
<text x="199.1" y="79.9">C0533</text>
<text x="204.3" y="80.1">50V 47P</text>
<text x="213" y="79.9">C0534</text>
<text x="218.3" y="80.1">50V 47P</text>
<text x="61.7" y="85.2">15NH</text>
<text x="75.6" y="85.2">15NH</text>
<text x="116.9" y="87.7">27</text>
<text x="116.9" y="85.2">26</text>
<text x="119.7" y="85.9">GND_12</text>
<text x="119.7" y="88.4">GND_13</text>
<text x="170.6" y="85.9">LNA_AUX4</text>
<text x="172" y="88.4">GND_20</text>
<text x="177.8" y="85.1">48</text>
<text x="177.8" y="87.7">47</text>
<text x="185.3" y="85">L0506</text>
<text x="190.4" y="85.1">50V 47P</text>
<text x="199.3" y="85">L0507</text>
<text x="201.5" y="84.3">L0505</text>
<text x="204.3" y="85.1">50V 47P</text>
<text x="19" y="93.5">SDR_TX0_34G_LB</text>
<text x="63.5" y="92.2">R0505</text>
<text x="68.5" y="92.2">0R</text>
<text x="116.9" y="92.7">29</text>
<text x="116.9" y="90.2">28</text>
<text x="119.7" y="91">3G4G_VCC1</text>
<text x="119.7" y="93.5">GND_14</text>
<text x="172" y="93.5">GND_18</text>
<text x="173.4" y="91">NC_1</text>
<text x="177.8" y="90.3">46</text>
<text x="177.8" y="92.7">45</text>
<text x="194.5" y="90">C0521 C0524</text>
<text x="194.6" y="92.7">NC</text>
<text x="198.5" y="92.7">NC</text>
<text x="209.8" y="90">C0535</text>
<text x="209.9" y="92.7">NC</text>
<text x="214.8" y="90">C0537</text>
<text x="214.9" y="92.7">NC</text>
<text x="219.9" y="90">C0536</text>
<text x="220" y="92.7">NC</text>
<text x="263.6" y="94.8">VREG_L6A_1P20_RF</text>
<text x="74.5" y="97.9">R0507</text>
<text x="74.6" y="99.2">NC</text>
<text x="76.1" y="99.8">VPA_4G_LMHB</text>
<text x="119.4" y="100.5">QM77043</text>
<text x="130.4" y="102" transform="rotate(-90 130.4 102)">30</text>
<text x="131.2" y="99.2" transform="rotate(-90 131.2 99.2)">3G4G_VCC2</text>
<text x="133" y="102" transform="rotate(-90 133 102)">31</text>
<text x="133.8" y="99.2" transform="rotate(-90 133.8 99.2)">GND_15</text>
<text x="135.5" y="102" transform="rotate(-90 135.5 102)">32</text>
<text x="136.3" y="99.2" transform="rotate(-90 136.3 99.2)">LB_TXOUT4</text>
<text x="138.1" y="102" transform="rotate(-90 138.1 102)">33</text>
<text x="138.8" y="99.2" transform="rotate(-90 138.8 99.2)">LB_TXOUT3</text>
<text x="140.6" y="102" transform="rotate(-90 140.6 102)">34</text>
<text x="141.4" y="99.2" transform="rotate(-90 141.4 99.2)">LB_TXOUT2</text>
<text x="143.1" y="102" transform="rotate(-90 143.1 102)">35</text>
<text x="143.9" y="99.2" transform="rotate(-90 143.9 99.2)">LB_TXOUT1</text>
<text x="145.7" y="102" transform="rotate(-90 145.7 102)">36</text>
<text x="146.4" y="99.2" transform="rotate(-90 146.4 99.2)">GND_16</text>
<text x="148.2" y="102" transform="rotate(-90 148.2 102)">37</text>
<text x="149" y="99.2" transform="rotate(-90 149 99.2)">SCLK2</text>
<text x="150.7" y="102" transform="rotate(-90 150.7 102)">38</text>
<text x="151.5" y="99.2" transform="rotate(-90 151.5 99.2)">SDATA2</text>
<text x="153.3" y="102" transform="rotate(-90 153.3 102)">39</text>
<text x="154.1" y="99.2" transform="rotate(-90 154.1 99.2)">VIO2</text>
<text x="155.8" y="102" transform="rotate(-90 155.8 102)">40</text>
<text x="156.6" y="99.2" transform="rotate(-90 156.6 99.2)">LNA_VDD</text>
<text x="158.4" y="102" transform="rotate(-90 158.4 102)">41</text>
<text x="159.1" y="99.2" transform="rotate(-90 159.1 99.2)">GND_17</text>
<text x="160.9" y="102" transform="rotate(-90 160.9 102)">42</text>
<text x="161.7" y="99.2" transform="rotate(-90 161.7 99.2)">LNA_OUT1</text>
<text x="163.4" y="102" transform="rotate(-90 163.4 102)">43</text>
<text x="164.2" y="99.2" transform="rotate(-90 164.2 99.2)">LNA_OUT2</text>
<text x="166" y="102" transform="rotate(-90 166 102)">44</text>
<text x="166.7" y="99.2" transform="rotate(-90 166.7 99.2)">LNA_OUT3</text>
<text x="90.8" y="104.9">R0511</text>
<text x="96.4" y="104.9">0R</text>
<text x="90.5" y="112.9">C0502</text>
<text x="95.6" y="112.9">C0505</text>
<text x="101.9" y="112.9">C0508</text>
<text x="107" y="112.9">C0510</text>
<text x="251.6" y="109.1">C0531 C0532</text>
<text x="251.8" y="111.7">101</text>
<text x="255.6" y="111.7">104</text>
<text x="264.9" y="109.3">VREG_S4A_1P8</text>
<text x="90.6" y="115.5">NC</text>
<text x="95.7" y="115.5">NC</text>
<text x="102" y="115.5">NC</text>
<text x="107.1" y="115.5">NC</text>
<text x="229.2" y="123.3">102</text>
<text x="178.5" y="143.4">C0520</text>
<text x="139.4" y="145.5">TX_RF_OUT_B28A</text>
<text x="174.2" y="147.9">L0514</text>
<text x="174.5" y="149.2">NC</text>
<text x="175.1" y="147">2.0nH ±0.1 300mA 0201</text>
<text x="187.4" y="148">L0515</text>
<text x="187.6" y="149.3">18NH</text>
<text x="17.6" y="155.6">TX_RF_OUT_B28B</text>
<text x="61.6" y="154.8">C0501</text>
<text x="66.1" y="154.8">10P</text>
<text x="208.3" y="152.1">B39771B1252P810</text>
<text x="218.5" y="153.5">Z0502</text>
<text x="59.1" y="159.4">L0517</text>
<text x="59.2" y="161">NC</text>
<text x="73.7" y="159.4">L0518</text>
<text x="73.7" y="160.7">5.6NH</text>
<text x="150" y="158.2">TRX_B28A</text>
<text x="181.8" y="161.1">C0519</text>
<text x="184.2" y="157.6">L0516</text>
<text x="189.2" y="156.6">0R</text>
<text x="196.8" y="162">L0519</text>
<text x="68.3" y="166.2">L0520</text>
<text x="95.7" y="162.9">Z0501</text>
<text x="182" y="163.8">NC</text>
<text x="196.8" y="163.3">5.6NH</text>
<text x="29.5" y="168.3">TRX_B28B</text>
<text x="62.2" y="170">1NH ±0.1NH 490mA 0201</text>
<text x="63.6" y="173.4">NC</text>
<text x="63.6" y="172.1">L0521</text>
<text x="77.5" y="172.1">L0522</text>
<text x="77.5" y="173.4">5.6NH</text>
<text x="95.3" y="174.7">B1253</text>
<text x="250.1" y="191.2">Sign</text>
<text x="260.9" y="191.2">Date</text>
<text x="267.9" y="191.2">Type:</text>
<text x="239.3" y="193.7">Drawn By</text>
<text x="239.3" y="196.3">Checked By</text>
<text x="267.7" y="195.7">Sheet</text>
<text x="267.9" y="193.7">Draw No:</text>
<text x="274.2" y="193.8">Schematic1</text>
<text x="275.7" y="195.7">of</text>
<text x="279" y="196.6">2</text>
<text x="282.5" y="196.3">Ver:</text>
<text x="239.3" y="198.8">Standard By</text>
<text x="239.3" y="201.3">Approved By</text>
</g>
<g font-size="1">
<text x="109.4" y="4.1">衰减匹配网络值待确定！要考虑GSM和HPUE</text>
<text x="92.3" y="7.9">LTE_LMHB_FBRX_OUT</text>
<text x="116" y="6.6">6dB</text>
<text x="148.4" y="11.6">FBRX_MHB_OUT</text>
<text x="219.9" y="11.7">QM77048 开关端口匹配，靠近QM77048摆放</text>
<text x="160.5" y="13">QM77048 PA输出匹配，靠近QM77043摆放</text>
<text x="228.9" y="16.8">GSM_HB_OUT</text>
<text x="253.7" y="17.4">GSM_HB_OUT</text>
<text x="80.6" y="27.4">VPA_2G_VCC</text>
<text x="143.6" y="27.5">VPH_PWR</text>
<text x="70.5" y="44.7">SDR_RFFE1_DATA</text>
<text x="70.9" y="42.1">SDR_RFFE1_CLK</text>
<text x="164.3" y="43.4">兼容SKY58081</text>
<text x="76.3" y="53.6">VREG_S4A_1P8</text>
<text x="197.1" y="49.7">LB_PTRX</text>
<text x="101.4" y="58.6">C0507</text>
<text x="42.4" y="61.2">SDR_TX0_GSM_MB</text>
<text x="214.6" y="65">TRX_B28B</text>
<text x="214.6" y="67.5">TRX_B28A</text>
<text x="39" y="77.7">SDR_TX0_GSM_LB</text>
<text x="212.1" y="82.7">PRX_LNA_B28A</text>
<text x="213.3" y="78.5">PRX_LNA_B20_ENDC</text>
<text x="228.6" y="83.1">PRX_LNA_B28A</text>
<text x="229.2" y="80.7">PRX_LNA_B20_ENDC</text>
<text x="212.1" y="85.3">PRX_LNA_B28B</text>
<text x="228.5" y="85.6">PRX_LNA_B28B</text>
<text x="40.2" y="92.9">SDR_TX0_34G_LB</text>
<text x="77.8" y="103">VPA_4G_LMHB</text>
<text x="102.9" y="103">VCC1</text>
<text x="187.6" y="105.6">SDR_PRX10</text>
<text x="220.6" y="106.2">SDR_PRX10</text>
<text x="257.8" y="104.3">VREG_L6A_1P20_RF</text>
<text x="110.5" y="109.4">VCC2</text>
<text x="187.9" y="108.1">SDR_PRX6</text>
<text x="220.8" y="108.7">SDR_PRX6</text>
<text x="166.9" y="118.1">SDR_RFFE7_DATA</text>
<text x="167.3" y="119.4">SDR_RFFE7_CLK</text>
<text x="180.9" y="118.3">SDR_RFFE7_DATA</text>
<text x="238.7" y="115.7">VREG_S4A_1P8</text>
<text x="167" y="124.5">TX_RF_OUT_B28B</text>
<text x="172.9" y="122.1">TX_RF_OUT_B28A</text>
<text x="181" y="120.2">SDR_RFFE7_CLK</text>
<text x="181.6" y="124">TX_RF_OUT_B28A</text>
<text x="229.6" y="120.8">C0529</text>
<text x="181.6" y="126.5">TX_RF_OUT_B28B</text>
<text x="153.1" y="144.9">TX_RF_OUT_B28A</text>
<text x="32.5" y="155">TX_RF_OUT_B28B</text>
<text x="206.9" y="155.2">3</text>
<text x="208.4" y="155.6">TX</text>
<text x="216.9" y="155.6">RX</text>
<text x="219.1" y="155.2">1</text>
<text x="252.7" y="155">PRX_LNA_B28A</text>
<text x="261.6" y="155.4">PRX_LNA_B28A</text>
<text x="161.4" y="157.6">TRX_B28A</text>
<text x="206.9" y="157.7">6</text>
<text x="208.4" y="158.2">ANT</text>
<text x="40.8" y="167.7">TRX_B28B</text>
<text x="85.1" y="167.9">6</text>
<text x="85.1" y="165.3">3</text>
<text x="86.5" y="165.8">TX</text>
<text x="95.1" y="165.8">RX</text>
<text x="97.3" y="165.3">1</text>
<text x="122" y="165.2">PRX_LNA_B28B</text>
<text x="132" y="165.6">PRX_LNA_B28B</text>
<text x="211.1" y="162.3" transform="rotate(-90 211.1 162.3)">GND_4</text>
<text x="211.8" y="164.1" transform="rotate(-90 211.8 164.1)">8</text>
<text x="212.4" y="162.8" transform="rotate(-90 212.4 162.8)">GND_3</text>
<text x="213" y="164.1" transform="rotate(-90 213 164.1)">7</text>
<text x="213.7" y="162.8" transform="rotate(-90 213.7 162.8)">GND_2</text>
<text x="214.2" y="164.1" transform="rotate(-90 214.2 164.1)">5</text>
<text x="214.9" y="162.8" transform="rotate(-90 214.9 162.8)">GND_1</text>
<text x="215.6" y="164.1" transform="rotate(-90 215.6 164.1)">4</text>
<text x="216.2" y="162.8" transform="rotate(-90 216.2 162.8)">GND_0</text>
<text x="216.8" y="164.1" transform="rotate(-90 216.8 164.1)">2</text>
<text x="86.5" y="168.3">ANT</text>
<text x="89.3" y="172.4" transform="rotate(-90 89.3 172.4)">GND_4</text>
<text x="90.6" y="172.9" transform="rotate(-90 90.6 172.9)">GND_3</text>
<text x="91.9" y="172.9" transform="rotate(-90 91.9 172.9)">GND_2</text>
<text x="93.1" y="172.9" transform="rotate(-90 93.1 172.9)">GND_1</text>
<text x="94.4" y="172.9" transform="rotate(-90 94.4 172.9)">GND_0</text>
<text x="90" y="174.3" transform="rotate(-90 90 174.3)">8</text>
<text x="91.2" y="174.2" transform="rotate(-90 91.2 174.2)">7</text>
<text x="92.5" y="174.2" transform="rotate(-90 92.5 174.2)">5</text>
<text x="93.8" y="174.3" transform="rotate(-90 93.8 174.3)">4</text>
<text x="95" y="174.2" transform="rotate(-90 95 174.2)">2</text>
</g>
</svg>
